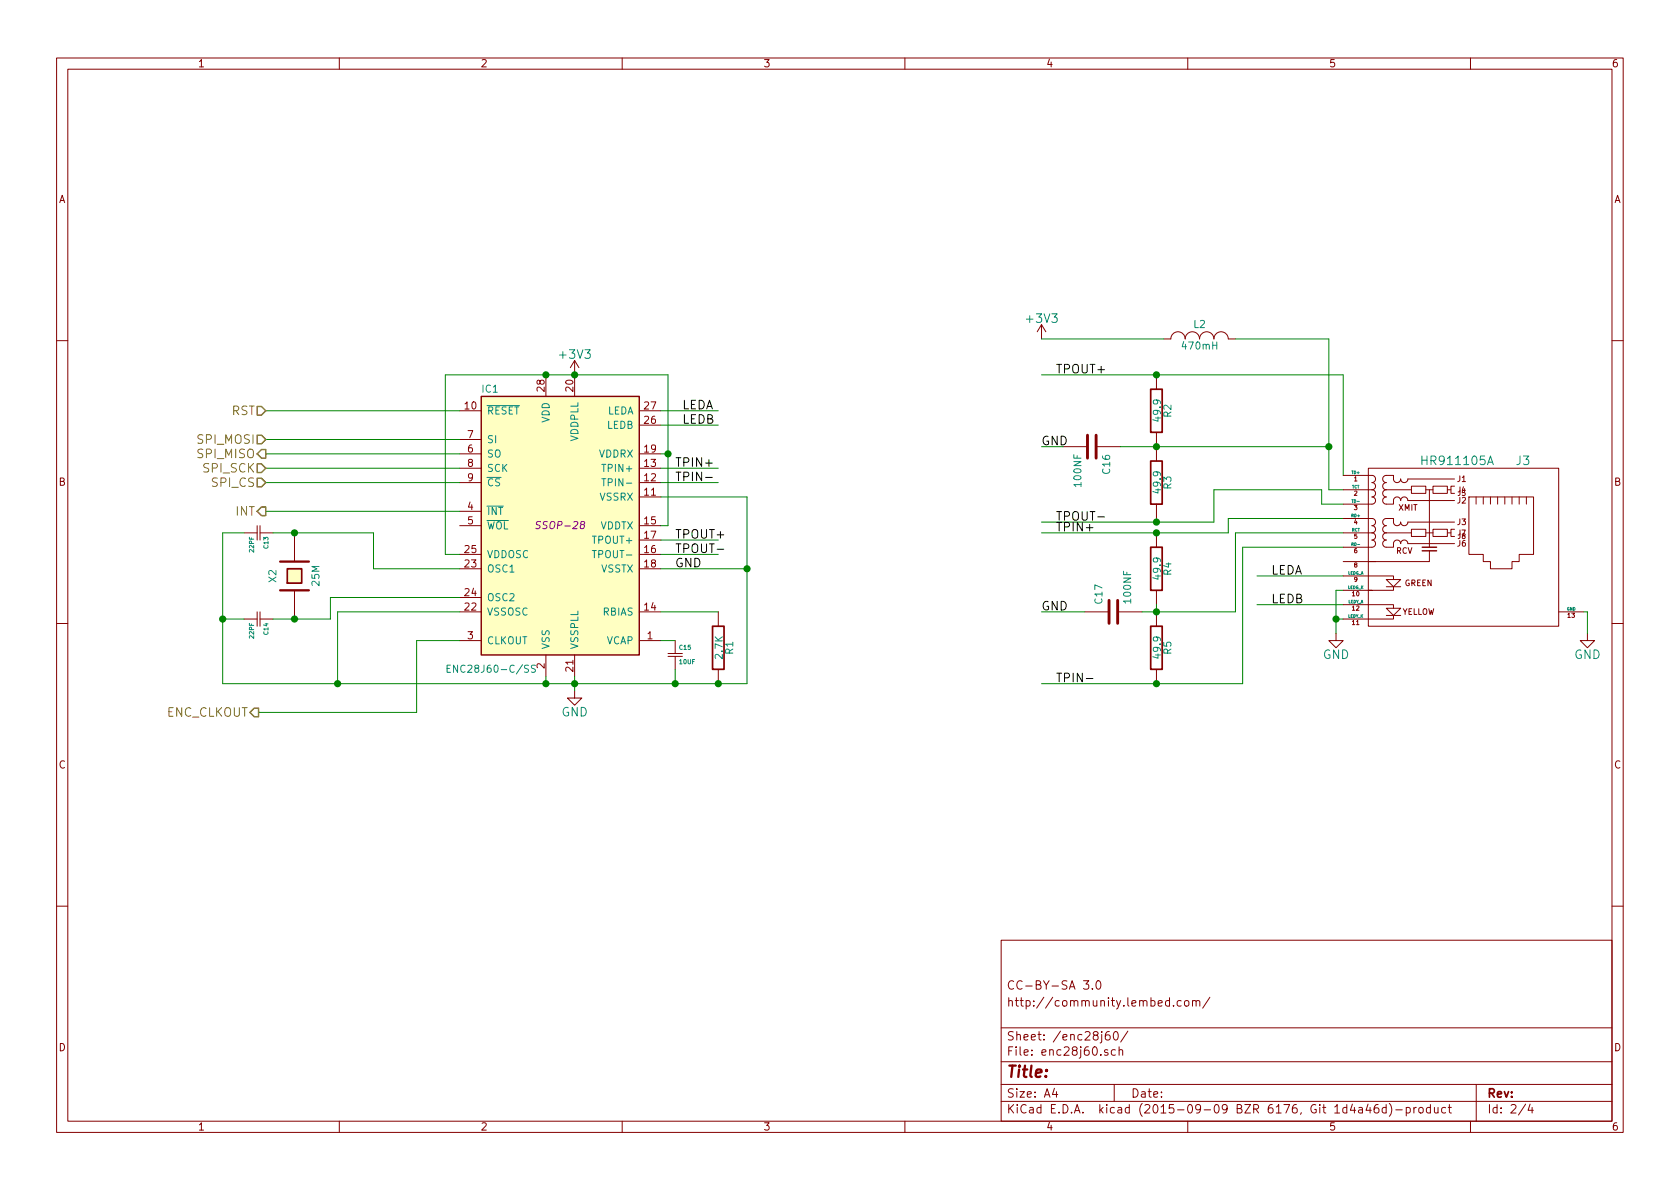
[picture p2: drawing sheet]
<svg xmlns="http://www.w3.org/2000/svg" width="297mm" height="210mm" viewBox="0 0 297 210" stroke-linecap="round" stroke-linejoin="round" font-family="sans-serif">
<g fill="none" stroke="#840000" stroke-width=".18">
<path d="M10 10.3h277v189.9h-277zM12 12.2h273v186.1h-273zM60 10.3v1.9M110 10.3v1.9M160 10.3v1.9M210 10.3v1.9M260 10.3v1.9M184.1 57.4l-.7 1.3M184.1 57.4v2.5M184.1 57.4l.8 1.3M205.7 59.9h1.3a1.27 1.27 0 0 1 1.3-1.2 1.27 1.27 0 0 1 1.2 1.2 1.27 1.27 0 0 1 1.3-1.2 1.27 1.27 0 0 1 1.3 1.2 1.27 1.27 0 0 1 1.3-1.2 1.27 1.27 0 0 1 1.2 1.2 1.27 1.27 0 0 1 1.3-1.2 1.27 1.27 0 0 1 1.3 1.2h1.2M10 60.2h2"/>
<path d="M81.3 77.7h3.8M81.3 72.6h3.8M96.5 66.3v3.8M101.6 63.7v6.4M101.6 63.7l-.8 1.3M101.6 63.7l.8 1.3M113 72.6h3.8M113 75.2h3.8M188 79h4.3M193.8 79h4.3M204.5 66.3v2.5M204.5 76.4v5.1"/>
<path d="M285 60.2h2M43.2 94.2h2.3M45.5 93v2.5M46 93v2.5M46 94.2h2.3M52.1 94.2v5.1M81.3 90.4h3.8M81.3 93h3.8M81.3 80.3h3.8M81.3 82.8h3.8M81.3 85.3h3.8M81.3 98h3.8"/>
<path d="M113 93h3.8M113 80.3h3.8M113 82.8h3.8M113 85.3h3.8M113 87.9h3.8M113 98h3.8M113 95.5h3.8M204.5 89.1v2.6M204.5 94.2v2.6M237.5 91.7h5.1a.63 .63 0 0 1 .6 .6 .63 .63 0 0 1-.6 .7 .63 .63 0 0 1 .6 .6 .63 .63 0 0 1-.6 .6M237.5 84.1h5.1a.63 .63 0 0 1 .6 .6 .63 .63 0 0 1-.6 .6 .63 .63 0 0 1 .6 .7 .63 .63 0 0 1-.6 .6M237.5 94.2h5.1"/>
<path d="M237.5 86.6h5.1M237.5 99.3h4.4M241.9 82.8h33.7v27.9h-33.7zM242.6 94.2a.63 .63 0 0 1 .6 .7 .63 .63 0 0 1-.6 .6 .63 .63 0 0 1 .6 .6 .63 .63 0 0 1-.6 .7h-5.1M242.6 86.6a.63 .63 0 0 1 .6 .6 .63 .63 0 0 1-.6 .7 .63 .63 0 0 1 .6 .6 .63 .63 0 0 1-.6 .6h-5.1M245.1 94.2a.63 .63 0 0 0-.6 .7 .63 .63 0 0 0 .6 .6 .63 .63 0 0 0-.6 .6 .63 .63 0 0 0 .6 .7h1.3v-.7a.63 .63 0 0 1 .6-.6 .63 .63 0 0 1 .6 .6 .63 .63 0 0 1 .7-.6 .63 .63 0 0 1 .6 .6h8.3M245.1 86.6a.63 .63 0 0 0-.6 .6 .63 .63 0 0 0 .6 .7 .63 .63 0 0 0-.6 .6 .63 .63 0 0 0 .6 .6h1.3v-.6a.63 .63 0 0 1 .6-.6 .63 .63 0 0 1 .6 .6 .63 .63 0 0 1 .7-.6 .63 .63 0 0 1 .6 .6h8.3M245.1 94.2h4.5M245.1 86.6h4.5M249.6 93.6h2.5v1.3h-2.5zM249.6 86h2.5v1.2h-2.5zM252.1 94.2h1.3"/>
<path d="M252.1 86.6h1.3M252.7 86.6v10.2M252.7 97.4v1.9h-10.8h1.3M253.4 93.6h2.5v1.3h-2.5zM253.4 86h2.5v1.2h-2.5zM255.9 94.2h.6M255.9 86.6h.6M257.2 93.6h-.7v1.3h.7M257.2 86h-.7v1.2h.7M257.2 92.3h-8.3a.63 .63 0 0 1-.6 .7 .63 .63 0 0 1-.7-.7 .63 .63 0 0 1-.6 .7 .63 .63 0 0 1-.6-.7v-.6h-1.3a.63 .63 0 0 0-.6 .6 .63 .63 0 0 0 .6 .7 .63 .63 0 0 0-.6 .6 .63 .63 0 0 0 .6 .6M257.2 84.7h-8.3a.63 .63 0 0 1-.6 .6 .63 .63 0 0 1-.7-.6 .63 .63 0 0 1-.6 .6 .63 .63 0 0 1-.6-.6v-.6h-1.3a.63 .63 0 0 0-.6 .6 .63 .63 0 0 0 .6 .6 .63 .63 0 0 0-.6 .7 .63 .63 0 0 0 .6 .6M259.7 87.9h11.4v10.1h-2.5v1.3h-1.3v1.3h-3.8v-1.3h-1.2v-1.3h-2.6z"/>
<path d="M261 87.9v1.2M262.3 87.9v1.2M263.5 87.9v1.2M264.8 87.9v1.2M266.1 87.9v1.2M267.3 87.9v1.2M268.6 87.9v1.2M269.9 87.9v1.2M10 110.3h2M43.2 109.5h2.3M45.5 108.2v2.5M46 108.2v2.5"/>
<path d="M46 109.5h2.3M52.1 104.4v5.1M81.3 113.3h3.8M81.3 108.2h3.8M81.3 100.6h3.8M81.3 105.7h3.8M96.5 115.8v3.8M101.6 115.8v3.8M113 113.3h3.8M113 108.2h3.8M113 100.6h3.8M118.1 116.1h2.5"/>
<path d="M118.1 115.6h2.5M119.4 113.3v2.3M119.4 116.1v2.3M127 108.2v2.5M127 118.4v2.5M191.8 108.2h4.3M197.6 108.2h4.3M204.5 104.4v2.5M204.5 108.2v2.5M204.5 118.4v2.5M236.2 112v1.3h1.3l-1.3 1.2-1.3-1.2h1.3M237.5 106.9h8.9v.7"/>
<path d="M237.5 101.8h8.9v.7M237.5 104.4h4.4M245.1 108.8h2.5M245.1 103.8h2.5M245.1 102.5h2.5l-1.2 1.3zM245.1 107.6h2.5l-1.2 1.2zM246.4 108.8v.7h-8.9M246.4 103.8v.6h-4.5h.7M275.6 108.2h4.4M280.7 112v1.3h1.2l-1.2 1.2-1.3-1.2h1.3M285 110.3h2M101.6 122.2v1.2h1.3l-1.3 1.3-1.3-1.3h1.3"/>
<path d="M10 160.2h2M177 166.3h108v32h-108zM191.6 173.4h.9l-.5 .6 .4 .1v.7l-.2 .1-.6-.1M193.1 174.8v.1M193.9 173.6l.2-.2a.81 .81 0 0 1 .6 .6 .81 .81 0 0 1-.3 .8l-.1 .1a.79 .79 0 0 1-.4-1.3zM206.8 177l-.5-.1-.2 .3v.6l.2 .1 .5-.1M206.8 176.4v1.5M207.5 177.8v.1M208.8 177l-.4-.1-.3 .3 .1 .6 .2 .1 .4-.1M209.5 177.1l.2-.2 .4 .2 .1 .5-.1 .2-.4 .1-.2-.1zM210.8 177.1l.2-.2 .4 .1 .1 .9M210.8 176.9v1"/>
<path d="M211.5 177.1a.36 .36 0 0 1 .3-.2 .36 .36 0 0 1 .3 .2v.8M213.9 176.3l-1.3 2M285 160.2h2M60 198.3v1.9M110 198.3v1.9M160 198.3v1.9M177 194.8h108M177 191.8h108M177 187.8h108M177 181.8h108M186.4 192.5l-.3 1h.9M186.8 193v1"/>
<path d="M195.9 185.7a.37 .37 0 0 0-.6 .1l.1 .2 .5 .2v.1l-.2 .3-.4-.1M196.1 182.4a.59 .59 0 0 0-.7 .7l.1 .7 .2 .1 .5-.1 .1-.5-.2-.2-.4-.1-.3 .3M197 182.6l.2-.2a.81 .81 0 0 1 .6 .6 .81 .81 0 0 1-.3 .8l-.1 .1a.79 .79 0 0 1-.4-1.3zM197 191.8v3M197.2 185.7l-.4-.1-.3 .3 .1 .6 .2 .1 .4-.1M197.9 185.7l.2-.1 .4 .1v.9M197.9 185.1v1.5M199.4 182.3l-1.3 2M210 198.3v1.9M240.3 195.9h.5l.1 .9M240.9 196.2l-.5 .1-.2 .2 .2 .3 .5-.1M241.9 195.2l-.4 1.1h1"/>
<path d="M242.2 195.8v1M243.7 195.3a.59 .59 0 0 0-.7 .7v.7l.2 .1 .5-.1 .1-.5-.1-.2-.5-.1-.2 .3M245.1 195.9l-.4-.1-.3 .3v.6l.3 .1 .4-.1M245.1 195.3v1.5M245.6 195.1a1.71 1.71 0 0 1 0 2.3M246.8 196.3h1.1M248.6 195.9l.5-.1 .3 .3-.2 .6h-.6M248.6 195.8v1.5M250 195.8v1M250.4 195.8l-.4 .3M250.9 196l.2-.2 .5 .2v.5l-.1 .2-.4 .1-.2-.1zM252.9 195.9l-.4-.1-.3 .3 .1 .6 .2 .1 .4-.1"/>
<path d="M252.9 195.3v1.5M253.6 195.8l.1 .9 .4 .1 .2-.1M254.3 195.8v1M255.6 195.9l-.4-.1-.3 .3 .1 .6 .2 .1 .4-.1M256.1 195.8h.5M256.3 195.3v1.3l.3 .2M260 198.3v1.9M261 191.8v6.5M269.7 195.2l-1.2 2M270.5 195.2l-.3 1.1h.9M270.9 195.8v1"/>
</g>
<g fill="#ffffc2" stroke="#ffffc2" stroke-width=".18">
<path d="M85.1 70.1h27.9v45.7h-27.9z"/>
<path d="M50.8 100.6h2.5v2.5h-2.5z"/>
</g>
<path d="M85.1 70.1h27.9v45.7h-27.9zM251.5 97.4h2.5M251.5 96.8h2.5" fill="none" stroke="#840000" stroke-width=".25"/>
<path d="M86.1 71.7h5.7M86.1 89.5h2.9M86.1 92h3.8M104.7 97.4h.7M106.4 84.7h.7M106.8 84.7v1.2M79 118.2h.5M79.7 117.6h-.7v1.3h.7M94.7 117.7h-.7v.4l.5 .2 .2 .3-.3 .3-.4-.1" fill="none" stroke="#008484" stroke-width=".18"/>
<path d="M95.6 92.3l-.5-.1-.3 .3 .1 .3 .6 .2-.1 .4-.2 .1-.5-.1" fill="none" stroke="#840084" stroke-width=".18"/>
<g fill="none" stroke="#008400" stroke-width=".18">
<path d="M184.1 59.9h21.6M218.4 59.9h16.5v26.7h2.6M47 72.6h34.3M47 77.7h34.3M116.8 72.6h10.2M116.8 75.2h10.2M184.1 66.3h53.4v17.8M184.1 79h3.9M198.1 79h36.8M47 80.3h34.3M47 82.8h34.3M47 90.4h34.3"/>
<path d="M47 85.3h34.3M48.3 94.2h17.7v6.4h15.3M116.8 95.5h10.2M116.8 93h1.3v-26.7h-39.4v31.7h2.6M116.8 98h10.2M116.8 80.3h1.3M116.8 82.8h10.2M116.8 87.9h15.3v33h-92.7v-26.7h3.8M116.8 85.3h10.2M204.5 91.7v.6M237.5 91.7h-20.3v2.5h-33.1M237.5 94.2h-19.1v14h-16.5"/>
<path d="M237.5 96.8h-17.8v24.1h-35.6M237.5 89.1h-3.8v-2.5h-19.1v5.7h-30.5M39.4 109.5h3.8M81.3 105.7h-22.9v3.8h-10.1M81.3 108.2h-21.6v12.7M81.3 113.3h-7.6v12.7h-28M96.5 119.6v1.3M101.6 119.6v2.6M116.8 100.6h15.3M116.8 108.2h10.2M116.8 113.3h2.6M119.4 118.4v2.5"/>
<path d="M184.1 108.2h7.7M204.5 106.9v1.3M222.2 101.8h15.3M222.2 106.9h15.3M236.2 109.5h1.3M237.5 104.4h-1.3v7.6M280 108.2h.7v3.8"/>
</g>
<path d="M203.5 68.8h2v7.6h-2zM203.5 81.5h2v7.6h-2zM203.5 96.8h2v7.6h-2zM50.8 100.6h2.5v2.5h-2.5zM126 110.7h2v7.7h-2zM203.5 110.7h2v7.7h-2z" fill="none" stroke="#840000" stroke-width=".3"/>
<path d="M49.5 99.3h5.1M49.5 104.4h5.1" fill="none" stroke="#840000" stroke-width=".41"/>
<g fill="#008400" stroke="#008400" stroke-width=".25">
<circle cx="39.4" cy="109.5" r=".51"/>
<circle cx="119.4" cy="120.9" r=".51"/>
<circle cx="96.5" cy="120.9" r=".51"/>
<circle cx="101.6" cy="120.9" r=".51"/>
<circle cx="236.2" cy="109.5" r=".51"/>
<circle cx="204.5" cy="94.2" r=".51"/>
<circle cx="204.5" cy="108.2" r=".51"/>
<circle cx="204.5" cy="79" r=".51"/>
<circle cx="204.5" cy="66.3" r=".51"/>
<circle cx="235" cy="79" r=".51"/>
<circle cx="52.1" cy="109.5" r=".51"/>
<circle cx="59.7" cy="120.9" r=".51"/>
<circle cx="96.5" cy="66.3" r=".51"/>
<circle cx="101.6" cy="66.3" r=".51"/>
<circle cx="118.1" cy="80.3" r=".51"/>
<circle cx="127" cy="120.9" r=".51"/>
<circle cx="132.1" cy="100.6" r=".51"/>
<circle cx="52.1" cy="94.2" r=".51"/>
<circle cx="204.5" cy="120.9" r=".51"/>
<circle cx="204.5" cy="92.3" r=".51"/>
</g>
<path d="M124.8 84.4h1.1M126.8 97.1h1.2M194.1 91.4h1.2M192.1 120h1.1" fill="none" stroke="#000" stroke-width=".18"/>
<path d="M192.3 77v4M193.8 77v4M196.1 106.2v4M197.6 106.2v4" fill="none" stroke="#840000" stroke-width=".51"/>
<path d="M45.5 71.9h.7l.8 .7-.8 .8h-.7zM45.5 77h.7l.8 .7-.8 .8h-.7zM45.5 80.3l.7-.8h.8v1.5h-.8zM45.5 82h.7l.8 .8-.8 .8h-.7zM45.5 84.6h.7l.8 .7-.8 .8h-.7zM46.2 89.7h.8v1.5h-.8l-.7-.8zM45 125.2h.7v1.5h-.7l-.8-.7z" fill="none" stroke="#848400" stroke-width=".25"/>
<text font-size="2.8" fill="#840000" x="178" y="190.5">Title:</text>
<g font-size="2.1" fill="#008484">
<text x="181.7" y="57.1">+3V3</text>
<text x="99.1" y="63.4">+3V3</text>
<text x="251.8" y="82.2">HR911105A</text>
<text x="268.1" y="82.2">J3</text>
<text x="233.9" y="116.5">GND</text>
<text x="278.3" y="116.5">GND</text>
<text x="99.2" y="126.7">GND</text>
</g>
<g font-size="2.1">
<text x="186.7" y="66">TPOUT+</text>
<text x="120.6" y="72.4">LEDA</text>
<text x="120.6" y="74.9">LEDB</text>
<text x="119.4" y="82.5">TPIN+</text>
<text x="184.1" y="78.7">GND</text>
<text x="119.4" y="85.1">TPIN-</text>
<text x="119.4" y="95.2">TPOUT+</text>
<text x="186.7" y="92.1">TPOUT-</text>
<text x="186.7" y="94">TPIN+</text>
<text x="119.4" y="97.8">TPOUT-</text>
<text x="119.4" y="100.3">GND</text>
<text x="224.8" y="101.6">LEDA</text>
<text x="184.1" y="107.9">GND</text>
<text x="224.8" y="106.7">LEDB</text>
<text x="186.7" y="120.6">TPIN-</text>
</g>
<g font-size="2.1" fill="#848400">
<text x="40.9" y="73.4">RST</text>
<text x="35.1" y="78.5">SPI_MOSI</text>
<text x="35.1" y="81">SPI_MISO</text>
<text x="36" y="83.6">SPI_SCK</text>
<text x="37.6" y="86.1">SPI_CS</text>
<text x="41.7" y="91.2">INT</text>
<text x="29.3" y="126.7">ENC_CLKOUT</text>
</g>
<g font-size="2.1" fill="#840000">
<text x="178" y="178">http://community.lembed.com/</text>
<text x="178" y="175">CC-BY-SA 3.0</text>
<text x="178" y="184">Sheet: /enc28j60/</text>
<text x="178" y="186.7">File: enc28j60.sch</text>
<text x="178" y="196.9">KiCad E.D.A. kicad (2015-09-09 BZR 6176, Git 1d4a46d)-product</text>
<text x="178" y="194.1">Size: A4</text>
<text x="200" y="194.1">Date:</text>
<text x="263" y="194.1">Rev:</text>
<text x="263" y="196.9">Id: 2/4</text>
</g>
<g font-size="1.8" fill="#840000">
<text x="35" y="11.9">1</text>
<text x="85" y="11.9">2</text>
<text x="135" y="11.9">3</text>
<text x="185" y="11.9">4</text>
<text x="235" y="11.9">5</text>
<text x="285" y="11.9">6</text>
<text x="10.4" y="35.9">A</text>
<text x="285.4" y="35.9">A</text>
<text x="96.3" y="69.2" transform="rotate(-90 96.3 69.2)">28</text>
<text x="101.3" y="69.2" transform="rotate(-90 101.3 69.2)">20</text>
<text x="82.2" y="72.4">10</text>
<text x="82.7" y="77.5">7</text>
<text x="114" y="74.9">26</text>
<text x="114" y="72.4">27</text>
<text x="82.7" y="80">6</text>
<text x="82.7" y="82.5">8</text>
<text x="114" y="82.5">13</text>
<text x="114" y="80">19</text>
<text x="10.4" y="85.9">B</text>
<text x="82.7" y="85.1">9</text>
<text x="114" y="87.6">11</text>
<text x="114" y="85.1">12</text>
<text x="285.4" y="85.9">B</text>
<text x="82.7" y="90.2">4</text>
<text x="82.7" y="92.7">5</text>
<text x="114" y="92.7">15</text>
<text x="114" y="95.2">17</text>
<text x="82.2" y="100.3">23</text>
<text x="82.2" y="97.8">25</text>
<text x="114" y="97.8">16</text>
<text x="114" y="100.3">18</text>
<text x="82.2" y="107.9">22</text>
<text x="82.2" y="105.4">24</text>
<text x="114" y="107.9">14</text>
<text x="82.7" y="113">3</text>
<text x="114.5" y="113">1</text>
<text x="96.3" y="118.2" transform="rotate(-90 96.3 118.2)">2</text>
<text x="101.3" y="118.7" transform="rotate(-90 101.3 118.7)">21</text>
<text x="10.4" y="135.9">C</text>
<text x="285.4" y="135.9">C</text>
<text x="10.4" y="185.9">D</text>
<text x="285.4" y="185.9">D</text>
<text x="35" y="199.9">1</text>
<text x="85" y="199.9">2</text>
<text x="135" y="199.9">3</text>
<text x="185" y="199.9">4</text>
<text x="235" y="199.9">5</text>
<text x="285" y="199.9">6</text>
</g>
<g font-size="1.8" fill="#008484">
<text x="211.1" y="58">L2</text>
<text x="209.2" y="61.8">470mH</text>
<text x="85.3" y="69.4">IC1</text>
<text x="86.1" y="73.3">RESET</text>
<text x="97.2" y="74.8" transform="rotate(-90 97.2 74.8)">VDD</text>
<text x="107.2" y="75.8">LEDB</text>
<text x="107.2" y="73.3">LEDA</text>
<text x="205.2" y="74.3" transform="rotate(-90 205.2 74.3)">49.9</text>
<text x="207.1" y="73.8" transform="rotate(-90 207.1 73.8)">R2</text>
<text x="86.1" y="80.9">SO</text>
<text x="86.1" y="78.4">SI</text>
<text x="86.1" y="83.4">SCK</text>
<text x="102.2" y="78.2" transform="rotate(-90 102.2 78.2)">VDDPLL</text>
<text x="105.8" y="80.9">VDDRX</text>
<text x="107" y="83.4">TPIN+</text>
<text x="196.3" y="83.7" transform="rotate(-90 196.3 83.7)">C16</text>
<text x="86.1" y="86">CS</text>
<text x="106" y="88.5">VSSRX</text>
<text x="107.4" y="86">TPIN-</text>
<text x="191.2" y="85.9" transform="rotate(-90 191.2 85.9)">100NF</text>
<text x="205.2" y="87" transform="rotate(-90 205.2 87)">49.9</text>
<text x="207.1" y="86.5" transform="rotate(-90 207.1 86.5)">R3</text>
<text x="86.1" y="91.1">INT</text>
<text x="86.1" y="93.6">WOL</text>
<text x="106" y="93.6">VDDTX</text>
<text x="86.1" y="101.2">OSC1</text>
<text x="86.1" y="98.7">VDDOSC</text>
<text x="105" y="96.1">TPOUT+</text>
<text x="105.4" y="98.7">TPOUT-</text>
<text x="106.2" y="101.2">VSSTX</text>
<text x="207.1" y="101.7" transform="rotate(-90 207.1 101.7)">R4</text>
<text x="48.8" y="102.9" transform="rotate(-90 48.8 102.9)">X2</text>
<text x="56.5" y="103.5" transform="rotate(-90 56.5 103.5)">25M</text>
<text x="86.1" y="106.3">OSC2</text>
<text x="194.9" y="106.7" transform="rotate(-90 194.9 106.7)">C17</text>
<text x="200" y="106.5" transform="rotate(-90 200 106.5)">100NF</text>
<text x="205.2" y="102.3" transform="rotate(-90 205.2 102.3)">49.9</text>
<text x="86.1" y="113.9">CLKOUT</text>
<text x="86.1" y="108.8">VSSOSC</text>
<text x="106.5" y="108.8">RBIAS</text>
<text x="107.1" y="113.9">VCAP</text>
<text x="80.1" y="118.9">ENC28J60-C/SS</text>
<text x="97.2" y="114.8" transform="rotate(-90 97.2 114.8)">VSS</text>
<text x="102.2" y="114.8" transform="rotate(-90 102.2 114.8)">VSSPLL</text>
<text x="127.8" y="116.4" transform="rotate(-90 127.8 116.4)">2.7K</text>
<text x="129.6" y="115.7" transform="rotate(-90 129.6 115.7)">R1</text>
<text x="205.2" y="116.3" transform="rotate(-90 205.2 116.3)">49.9</text>
<text x="207.1" y="115.7" transform="rotate(-90 207.1 115.7)">R5</text>
</g>
<text font-size="1.8" fill="#840084" x="95.3" y="93.5">SSOP-28</text>
<g font-size="1.4" fill="#840000">
<text x="257.7" y="85.2">J1</text>
<text x="257.7" y="89">J2</text>
<text x="247.2" y="90.3">XMIT</text>
<text x="257.7" y="92.8">J3</text>
<text x="246.8" y="97.9">RCV</text>
<text x="257.7" y="96.6">J6</text>
<text x="248.3" y="103.6">GREEN</text>
<text x="247.8" y="108.7">YELLOW</text>
</g>
<g font-size="1.2" fill="#840000">
<text x="257.8" y="87">J4</text>
<text x="257.8" y="87.7">J5</text>
<text x="257.8" y="94.7">J7</text>
<text x="257.8" y="95.3">J8</text>
</g>
<g font-size="1.1" fill="#840000">
<text x="239.4" y="85.1">1</text>
<text x="239.4" y="87.6">2</text>
<text x="239.4" y="90.2">3</text>
<text x="239.4" y="92.7">4</text>
<text x="239.4" y="95.2">5</text>
<text x="239.4" y="97.8">6</text>
<text x="239.4" y="100.3">8</text>
<text x="239.1" y="105.4">10</text>
<text x="239.1" y="107.9">12</text>
<text x="239.4" y="102.9">9</text>
<text x="239.1" y="110.5">11</text>
<text x="277.2" y="109.2">13</text>
</g>
<g font-size="1.1" fill="#008484">
<text x="44.9" y="97.6" transform="rotate(-90 44.9 97.6)">22PF</text>
<text x="47.4" y="96.9" transform="rotate(-90 47.4 96.9)">C13</text>
<text x="44.9" y="112.8" transform="rotate(-90 44.9 112.8)">22PF</text>
<text x="47.4" y="112.2" transform="rotate(-90 47.4 112.2)">C14</text>
<text x="120.2" y="114.9">C15</text>
<text x="120.2" y="117.4">10UF</text>
</g>
<g font-size=".7" fill="#008484">
<text x="239" y="83.8">TD+</text>
<text x="239" y="86.4">TCT</text>
<text x="239.1" y="88.9">TD-</text>
<text x="239" y="91.4">RD+</text>
<text x="239" y="94">RCT</text>
<text x="238.3" y="101.6">LEDG_A</text>
<text x="239.1" y="96.5">RD-</text>
<text x="238.3" y="104.1">LEDG_K</text>
<text x="238.3" y="106.7">LEDY_A</text>
<text x="277" y="107.9">GND</text>
<text x="238.3" y="109.2">LEDY_K</text>
</g>
</svg>
